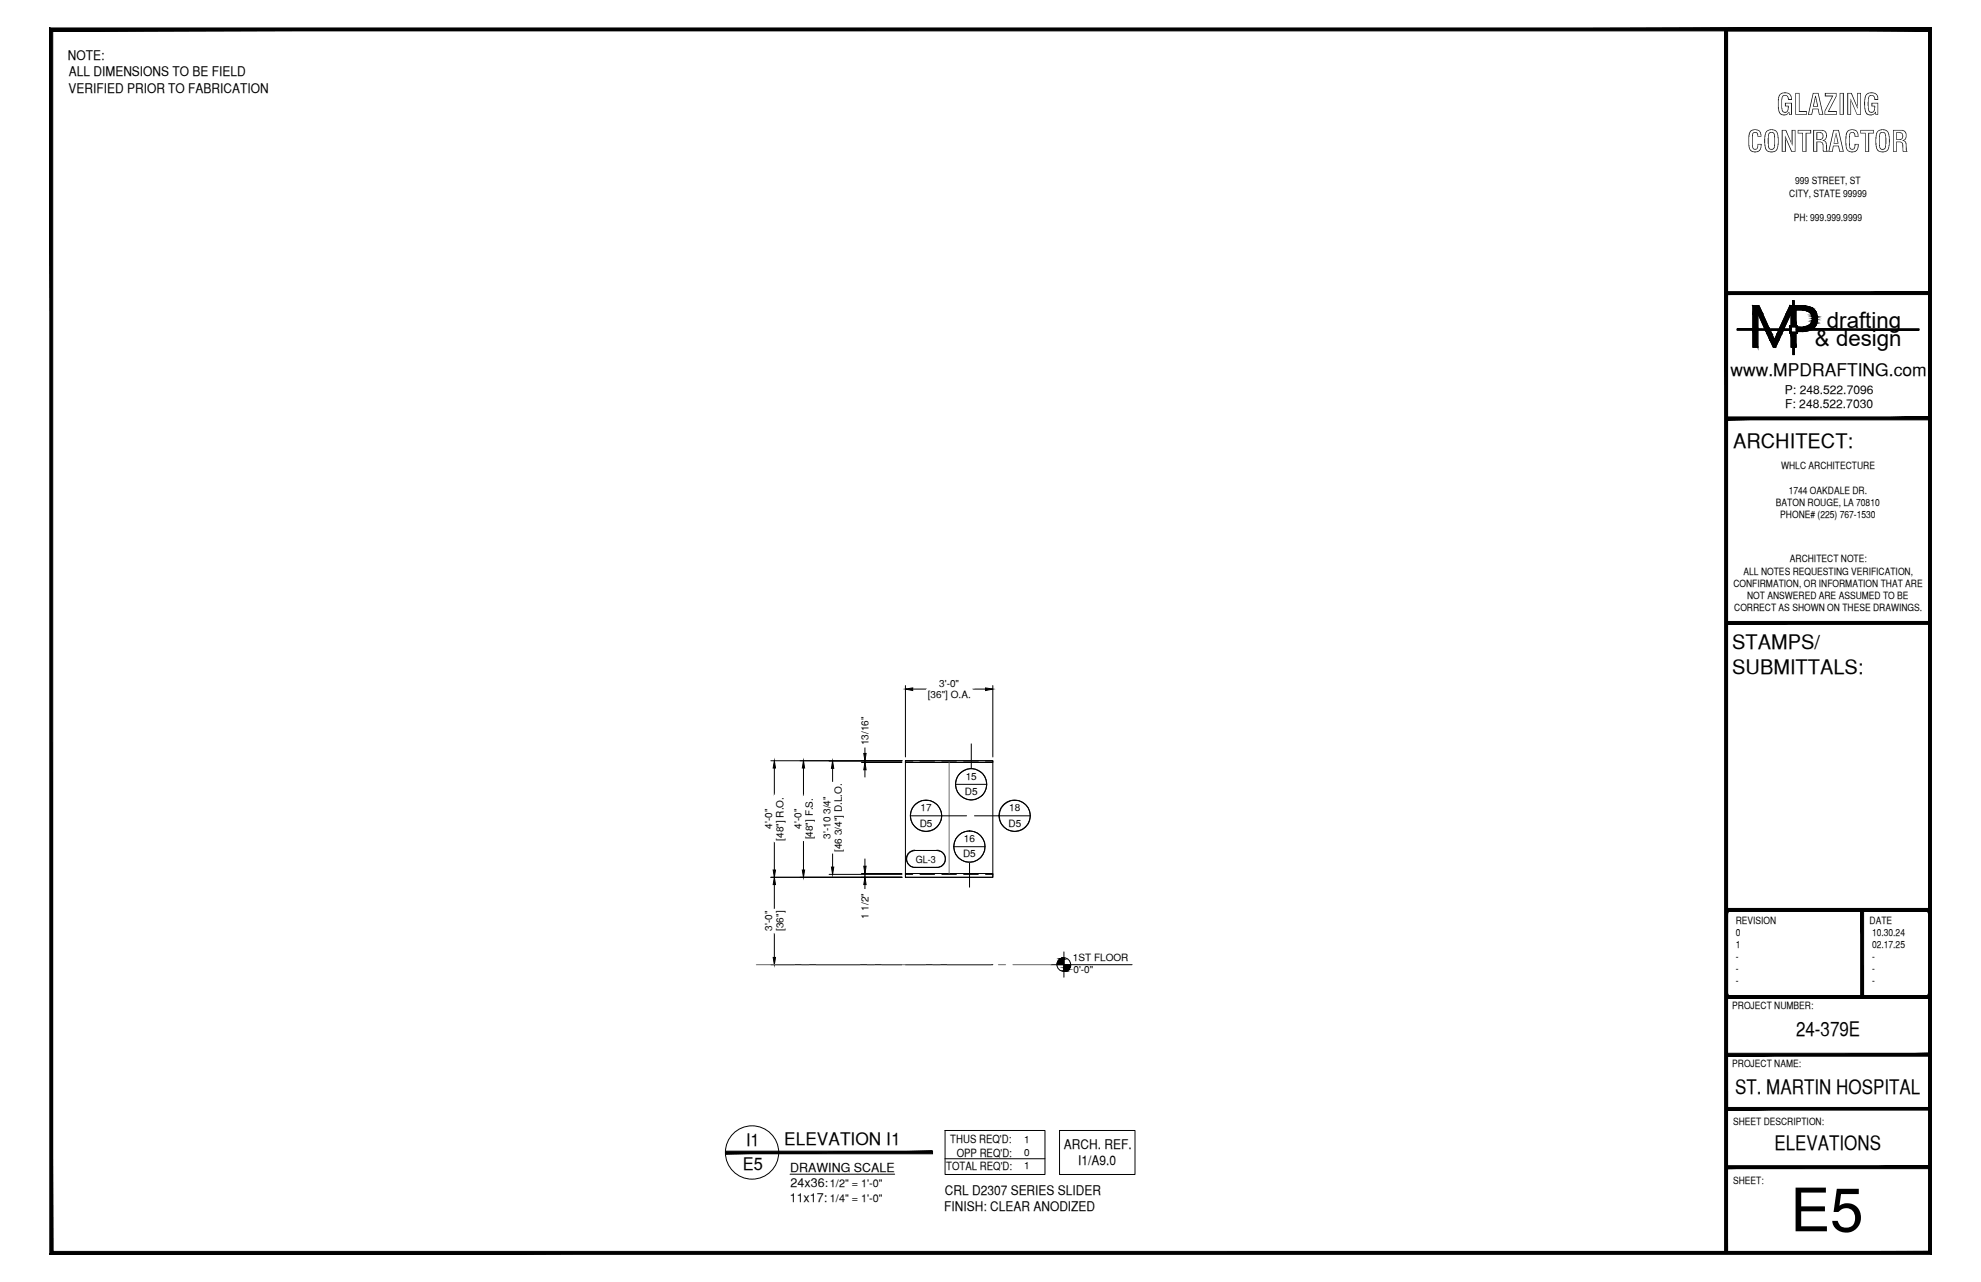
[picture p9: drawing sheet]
<svg xmlns="http://www.w3.org/2000/svg" width="432mm" height="279mm" viewBox="0 0 432 279" stroke-linecap="round" stroke-linejoin="round" font-family="sans-serif">
<!-- layer: SYMBOLS -->
<path d="M201.9 174.4l.9 .1M211.7 167.5l.9 .1M221.2 174.4l.9 .1M199.1 189h5.4h-5h4.7M204.2 185.4h-5.1h5.4M211.3 181.1l.9 .1" fill="none" stroke="#fff" stroke-width=".22"/>
<g fill="#fff" stroke="#fff" stroke-width=".22">
<path d="M198.6 185.6l.5-.2h5.4zM198.6 185.6h6.6l-.7-.2zM198.1 186l.5-.4h6.6zM198.1 186h7.5l-.4-.4zM198.1 186h7.5l-7.9 .6zM197.7 186.6h8.3l-.4-.6zM197.7 186.6h8.3l-8.4 .6zM197.6 187.2h8.5l-.1-.6zM197.6 187.2h8.5l-8.4 .6zM197.7 187.8h8.3l.1-.6zM197.7 187.8h8.3l-7.9 .6zM198.1 188.4h7.6l.3-.6zM198.1 188.4h7.6l-7.1 .4zM198.6 188.8h6.6l.5-.4zM198.6 188.8h6.6l-6.1 .2zM199.1 189h5.4l.7-.2z"/>
<path d="M210 173.9l.8 .3 .9 .2zM210 173.9l2.6 .3-.9 .2zM209.3 173.4l.7 .5 2.6 .3zM209.3 173.4l4.1 .5-.8 .3zM208.7 172.7l.6 .7 4.1 .5zM208.7 172.7l5.4 .7-.7 .5zM208.4 171.8l.3 .9 5.4 .7zM208.4 171.8l6.2 .9-.5 .7zM208.3 170.9l.1 .9 6.2 .9zM208.3 170.9l6.6 .9-.3 .9zM208.4 170.1l-.1 .8 6.6 .9zM208.4 170.1l6.7 .8-.2 .9zM208.7 169.2l-.3 .9 6.7 .8zM208.7 169.2l6.2 .9 .2 .8zM209.3 168.5l-.6 .7 6.2 .9zM209.3 168.5l5.3 .7 .3 .9zM209.3 168.5l5.3 .7-4.6-1.2zM210 168l4.1 .5 .5 .7zM210 168l4.1 .5-3.3-.9zM210.8 167.6l2.6 .4 .7 .5zM210.8 167.6l2.6 .4-1.7-.5zM211.7 167.5l.9 .1 .8 .4z"/>
<path d="M209.6 187.5l.8 .3 .9 .1zM209.6 187.5l2.6 .3-.9 .1zM208.9 186.9l.7 .6 2.6 .3zM208.9 186.9l4.1 .6-.8 .3zM208.3 186.2l.6 .7 4.1 .6zM208.3 186.2l5.4 .7-.7 .6zM208 185.4l.3 .8 5.4 .7zM208 185.4l6.2 .8-.5 .7zM207.9 184.5l.1 .9 6.2 .8zM207.9 184.5l6.7 .9-.4 .8zM208 183.6l-.1 .9 6.7 .9zM208 183.6l6.7 .9-.1 .9zM208.3 182.8l-.3 .8 6.7 .9zM208.3 182.8l6.3 .8 .1 .9zM208.9 182.1l-.6 .7 6.3 .8zM208.9 182.1l5.3 .7 .4 .8zM208.9 182.1l5.3 .7-4.6-1.3zM209.6 181.5l4.1 .6 .5 .7zM209.6 181.5l4.1 .6-3.3-.9zM210.4 181.2l2.6 .3 .7 .6zM210.4 181.2l2.6 .3-1.7-.4zM211.3 181.1l1.7 .4z"/>
<path d="M200.2 180.8l1.7 .4zM200.2 180.8l2.6 .3-.9 .1zM199.5 180.2l.7 .6 2.6 .3zM199.5 180.2l4.1 .6-.8 .3zM198.9 179.5l.6 .7 4.1 .6zM198.9 179.5l5.4 .7-.7 .6zM198.6 178.7l.3 .8 5.4 .7zM198.6 178.7l6.2 .8-.5 .7zM198.4 177.8l.2 .9 6.2 .8zM198.4 177.8l6.8 .9-.4 .8zM198.6 176.9l-.2 .9 6.8 .9zM198.6 176.9l6.7 .9-.1 .9zM198.9 176.1l-.3 .8 6.7 .9zM198.9 176.1l6.3 .8 .1 .9zM199.5 175.4l-.6 .7 6.3 .8zM199.5 175.4l5.3 .7 .4 .8zM199.5 175.4l5.3 .7-4.6-1.2zM200.2 174.9l4.1 .5 .5 .7zM200.2 174.9l4.1 .5-3.3-.9zM201 174.5l2.6 .4 .7 .5zM201 174.5l2.6 .4-1.7-.5zM201.9 174.4l.9 .1 .8 .4z"/>
<path d="M219.5 180.8l1.7 .4zM219.5 180.8l2.6 .3-.9 .1zM218.8 180.2l.7 .6 2.6 .3zM218.8 180.2l4.1 .6-.8 .3zM218.2 179.5l.6 .7 4.1 .6zM218.2 179.5l5.4 .7-.7 .6zM217.9 178.7l.3 .8 5.4 .7zM217.9 178.7l6.3 .8-.6 .7zM217.8 177.8l.1 .9 6.3 .8zM217.8 177.8l6.7 .9-.3 .8zM217.9 176.9l-.1 .9 6.7 .9zM217.9 176.9l6.7 .9-.1 .9zM218.2 176.1l-.3 .8 6.7 .9zM218.2 176.1l6.3 .8 .1 .9zM218.8 175.4l-.6 .7 6.3 .8zM218.8 175.4l5.4 .7 .3 .8zM218.8 175.4l5.4 .7-4.7-1.2zM219.5 174.9l4.1 .5 .6 .7zM219.5 174.9l4.1 .5-3.3-.9zM220.3 174.5l2.6 .4 .7 .5zM220.3 174.5l2.6 .4-1.7-.5zM221.2 174.4l.9 .1 .8 .4z"/>
</g>
<g fill="none" stroke="#000" stroke-width=".22">
<path d="M198.4 177.8h12.3M208.3 170.9h6.8M211.7 162.1v5.4M212.4 177.8h12.2M198.1 186l.5-.4 .9-.2h4.7a1.84 1.84 0 0 1 1.9 1.8 1.84 1.84 0 0 1-1.9 1.8h-4.7a1.84 1.84 0 0 1-1.7-1 1.84 1.84 0 0 1 .3-2zM199.4 185.3a1.87 1.87 0 0 0-1.9 1.9 1.87 1.87 0 0 0 1.9 1.8M199.5 185.4h4.7M199.5 189h4.7M204.2 185.3a1.87 1.87 0 0 1 1.9 1.9 1.87 1.87 0 0 1-1.9 1.8M207.9 184.5h6.8M211.3 187.9v5.5M229.1 210.2h17.7"/>
<path d="M231.9 207.5v5.5M206 246.4h21.8v9.6h-21.8zM206 252.5h21.8"/>
<circle cx="201.8" cy="177.8" r="3.4"/>
<circle cx="211.7" cy="170.9" r="3.4"/>
<circle cx="221.1" cy="177.8" r="3.4"/>
<circle cx="221.2" cy="177.8" r="3.4"/>
<circle cx="211.3" cy="184.5" r="3.4"/>
<circle cx="231.9" cy="210.2" r="1.49"/>
<circle cx="163.9" cy="251.2" r="5.8"/>
</g>
<!-- layer: ROUGH OPENING -->
<path d="M197.4 165.8h19v25.4h-19z" fill="none" stroke="#000" stroke-width=".22"/>
<!-- layer: DIM -->
<g fill="none" stroke="#000" stroke-width=".22">
<path d="M197.4 149.4v15.6M198.9 150.2h3.1M211.8 150.2h3M216.4 149.4v15.6M168 165.8h28.6M168.8 167.4v6.1M175.1 167.4v6.3M180.7 165.9h15.9M181.5 167.4v3.1M187.8 166.2h8.8M188.5 162.6v1.6M188.5 165.8v.4"/>
<path d="M188.5 167.8v1.6M168 191.2h28.6M168.8 183.5v6.1M168.8 192.8v5.4M175.1 183.2v6.4M180.7 190.6h15.9M181.5 185.9v3.1M187.8 190.4h8.8M188.5 187.2v1.6M188.5 190.4v.8M188.5 192.8v1.6M168 210.2h28.6"/>
<path d="M168.8 203.2v5.5"/>
</g>
<g fill="#000" stroke="#000" stroke-width=".22">
<path d="M197.4 150.2l1.5-.3v.6zM214.8 149.9l1.6 .3-1.6 .3zM168.8 165.8l.2 1.6h-.5zM175.1 165.8l.3 1.6h-.5zM181.5 165.9l.2 1.5h-.5zM188.5 166.2l.3 1.6h-.5zM188.3 164.2h.5l-.3 1.6zM168.5 189.6h.5l-.2 1.6zM168.8 191.2l.2 1.6h-.5zM174.9 189.6h.5l-.3 1.6zM181.2 189h.5l-.2 1.6zM188.3 188.8h.5l-.3 1.6z"/>
<path d="M188.5 191.2l.3 1.6h-.5zM168.5 208.7h.5l-.2 1.5z"/>
</g>
<g fill="#fff" stroke="#fff" stroke-width=".22">
<path d="M204.4 147.8v2.4l5-2.4zM204.4 150.2l5-2.4v2.4z"/>
<path d="M202 150.2v2.9l9.8-2.9zM202 153.1l9.8-2.9v2.9z"/>
<path d="M166.4 176v5h2.4zM166.4 176h2.4v5z"/>
<path d="M168.8 173.5v10h2.8zM168.8 173.5h2.8v10z"/>
<path d="M172.7 176v5h2.4zM172.7 176h2.4v5z"/>
<path d="M175.1 173.7v9.5h2.9zM175.1 173.7h2.9v9.5z"/>
<path d="M187.3 193.9v7h2.4zM187.3 193.9h2.4v7z"/>
<path d="M179.1 173.3v9.8h2.4zM179.1 173.3h2.4v9.8z"/>
<path d="M181.5 170.5v15.4h2.8zM181.5 170.5h2.8v15.4z"/>
<path d="M166.4 198.2v5h2.4zM166.4 198.2h2.4v5z"/>
<path d="M168.8 198.2v4.9h2.8zM168.8 198.2h2.8v4.9z"/>
<path d="M187.3 155.7v7.1h2.4zM187.3 155.7h2.4v7.1z"/>
</g>
<!-- layer: MEDIUM_1 -->
<path d="M197.4 210.2h19" fill="none" stroke="#000" stroke-width=".22"/>
<!-- layer: SYMBOLS -->
<g fill="#000" stroke="#000" stroke-width=".22">
<path d="M231.6 208.7h.3zM231.9 211.6h.5z"/>
<path d="M231.6 208.7l.3 .2v-.2zM231.4 208.9l.2-.2 .3 .2z"/>
<path d="M231.4 208.9h.5zM231.1 208.9h.8z"/>
<path d="M231.1 208.9l.8 .2v-.2zM231.1 208.9l.8 .2h-1z"/>
<path d="M230.9 209.1l1 .2v-.2zM230.9 209.1l1 .2h-1.1z"/>
<path d="M230.8 209.3l1.1 .2v-.2zM230.8 209.3l1.1 .2h-1.3z"/>
<path d="M230.6 209.5l1.3 .2v-.2zM230.6 209.5l1.3 .2h-1.4z"/>
<path d="M230.5 209.7l1.4 .3v-.3zM230.5 209.7l1.4 .3h-1.5z"/>
<path d="M230.4 210l1.5 .2v-.2zM230.4 210l1.5 .2h-1.5z"/>
<path d="M231.9 211.7h.3zM231.9 211.6l.3 .1z"/>
<path d="M231.9 211.5l.5 .1 .3-.1zM231.9 211.5l.5 .1h-.5z"/>
<path d="M231.9 211.4l.8 .1 .2-.1zM231.9 211.4l.8 .1h-.8z"/>
<path d="M231.9 211.2l1 .2 .1-.2zM231.9 211.2l1 .2h-1z"/>
<path d="M231.9 210.9l1.1 .3 .2-.3zM231.9 210.9l1.1 .3h-1.1z"/>
<path d="M231.9 210.8l1.3 .1 .1-.1zM231.9 210.8l1.3 .1h-1.3z"/>
<path d="M231.9 210.2l1.5 .3v-.3zM231.9 210.2l1.5 .3h-1.5z"/>
<path d="M231.9 210.5l1.4 .3 .1-.3zM231.9 210.5l1.4 .3h-1.4z"/>
<path d="M158.2 250.9v.6l45.1-.6zM158.2 251.5l45.1-.6v.6z"/>
</g>
<!-- layer: GRID LINES -->
<path d="M164.8 210.2h8.4M174.8 210.2h1.5M177.9 210.2h9.6M189 210.2h1.6M192.2 210.2h9.5M203.3 210.2h1.6M206.5 210.2h9.5M217.6 210.2h1.6M220.8 210.2h8.3" fill="none" stroke="#6c6c6c" stroke-width=".22"/>
<!-- layer: MEDIUM_2 -->
<path d="M172.2 255.9h22.8" fill="none" stroke="#000" stroke-width=".22"/>
<!-- layer: NOTES -->
<path d="M230.9 246.4h16.5v9.6h-16.5z" fill="none" stroke="#000" stroke-width=".22"/>
<!-- layer: COMPONENTS -->
<path d="M197.4 165.8h19v.4h-19zM197.4 165.9h1.5M200.5 165.9h3.2M205.3 165.9h3.2M210.1 165.9h3.1M214.8 165.9h1.6M197.4 190.4h19v.8h-19zM197.4 190.6h1.5M200.5 190.6h3.2M205.3 190.6h3.2M210.1 190.6h3.1M214.8 190.6h1.6" fill="none" stroke="#000" stroke-width=".22"/>
<!-- layer: LIGHT_2 -->
<path d="M206.9 166.2v24.2" fill="none" stroke="#6c6c6c" stroke-width=".22"/>
<!-- layer: TITLE BLOCK -->
<g fill="#000" stroke="#000" stroke-width=".22">
<path d="M393.1 71.3h2.4zM394.3 68h1.6z"/>
<path d="M376.3 6.5v.2h44.1zM376.3 6.5h44.3l-.2 .2z"/>
<path d="M375.9 6.4l.7 266.6v-266.6zM375.9 6.4l.7 266.6h-.7z"/>
<path d="M420.6 6.5l-.2 .2 .2 234.9zM420.4 6.7l.2 234.9h-.2z"/>
<path d="M421 6.1l-.6 .6 .6 266.7zM420.4 6.7l.6 266.7-.6-.7zM10.9 273.4h410.1l-.6-.7zM10.9 273.4l.6-.7h408.9zM10.9 6.1v267.3l.6-.7zM10.9 6.1l.6 .6v266zM10.9 6.1l.6 .6 409.5-.6zM11.5 6.7l409.5-.6-.6 .6z"/>
<path d="M382.1 68.3h1.1zM382.1 68.3h1.1z"/>
<path d="M382.1 68.3l1.1 3.3v-3.3zM382.1 68.3l1.1 3.3h-1.1z"/>
<path d="M382.1 72.1l1.1 3.6v-3.6zM382.1 72.1l1.1 3.6h-1.1z"/>
<path d="M382.1 66.6l2.1 1.7-.8-1.7zM382.1 66.6l2.1 1.7h-2.1z"/>
<path d="M383.2 68.3h1zM383.2 68.3h1z"/>
<path d="M383.2 68.3l2.4 3.3-1.4-3.3zM383.2 68.3l2.4 3.3h-1z"/>
<path d="M384.9 72.1l1.3 .7-.3-.7zM384.9 72.1l1.3 .7h-1z"/>
<path d="M385.2 72.8l1.6 1.2-.6-1.2zM385.2 72.8l1.6 1.2h-1z"/>
<path d="M385.8 74l1.2 1.7 .8-1.7zM385.8 74l1.2 1.7h-.5z"/>
<path d="M387.3 72.8l.5 1.2 .6-1.2zM387.3 72.8l.5 1.2h-1z"/>
<path d="M387.7 72.1l.7 .7 .3-.7zM387.7 72.1l.7 .7h-1.1z"/>
<path d="M389.4 68.3l-.5 3.3 1.5-3.3zM389.4 68.3l-.5 3.3h-1z"/>
<path d="M390.1 71.2l.3 .5v-.5zM390.1 71.2l.3 .5h-.3z"/>
<path d="M378.7 71.7l11.7 .2v-.2zM378.7 71.7l11.7 .2h-11.7z"/>
<path d="M390.1 71.9l.3 .5v-.5zM390.1 71.9l.3 .5h-.3z"/>
<path d="M390.1 66.6l.6 1.7v-1.7zM390.1 66.6l.6 1.7h-1.3z"/>
<path d="M390.4 68.3l.3 2.6v-2.6zM390.4 68.3l.3 2.6h-.3z"/>
<path d="M390.4 72.8l.3 2.9v-2.9zM390.4 72.8l.3 2.9h-.3z"/>
<path d="M390.8 65.5l.3 5.5v-5.5zM390.8 65.5l.3 5.5h-.3z"/>
<path d="M390.8 72.6l.3 4.7v-4.7zM390.8 72.6l.3 4.7h-.3z"/>
<path d="M391.2 67.6l.3 3.3v-3.3zM391.2 67.6l.3 3.3h-.3z"/>
<path d="M391.2 72.8l.3 2.9v-2.9zM391.2 72.8l.3 2.9h-.3z"/>
<path d="M390.1 71l1.7 .2v-.2zM390.1 71l1.7 .2h-1.7z"/>
<path d="M391.5 71.2l.3 .5v-.5zM391.5 71.2l.3 .5h-.3z"/>
<path d="M391.5 71.9l.3 .5v-.5zM391.5 71.9l.3 .5h-.3z"/>
<path d="M390.1 72.4l1.7 .2v-.2zM390.1 72.4l1.7 .2h-1.7z"/>
<path d="M391.2 66.6l2.4 .1zM391.2 66.6l2.4 .1z"/>
<path d="M391.2 66.7l3.1 .2-.7-.2zM391.2 66.7l3.1 .2h-3.1z"/>
<path d="M391.9 72.2h1.7zM391.9 72.2l1.2 .1z"/>
<path d="M391.9 72.1l1.7 .1 .6-.1zM391.9 72.1l1.7 .1h-1.7z"/>
<path d="M391.2 66.9l3.8 .2-.7-.2zM391.2 66.9l3.8 .2h-3.8z"/>
<path d="M391.2 67.1l4.2 .3-.4-.3zM391.2 67.1l4.2 .3h-4.2z"/>
<path d="M391.2 67.4l4.3 .2-.1-.2zM391.2 67.4l4.3 .2h-4.3z"/>
<path d="M392.9 67.6h2.6zM392.9 67.6h2.6z"/>
<path d="M393.3 67.6l2.3 .1-.1-.1zM393.3 67.6l2.3 .1zM393.6 67.7h2zM393.6 67.7h2z"/>
<path d="M393.4 71.2l2.1 .1zM393.1 71.3h2.4zM393.1 71.3h2.4z"/>
<path d="M391.9 71.3l3.3 .3 .3-.3zM391.9 71.3l3.3 .3h-3.3z"/>
<path d="M393.6 67.7l2.1 .1-.1-.1zM393.6 67.7l2.1 .1z"/>
<path d="M393.8 71.2h1.8zM393.4 71.2h2.1z"/>
<path d="M394 67.8l1.9 .2-.2-.2zM394 67.8l1.9 .2h-1.6zM394.3 68h1.6z"/>
<path d="M394.1 71.1l1.5 .1 .1-.1zM393.8 71.2l.3-.1 1.5 .1z"/>
<path d="M394.2 70.9l1.5 .2 .1-.2zM394.2 70.9l1.5 .2h-1.6z"/>
<path d="M394.4 68l1.5 .2v-.2zM394.4 68l1.5 .2h-1.3z"/>
<path d="M394.4 70.9h1.5zM394.2 70.9h1.6z"/>
<path d="M394.6 68.2l1.4 .1-.1-.1zM394.6 68.2l1.4 .1h-1.3z"/>
<path d="M394.6 70.7l1.3 .2v-.2zM394.6 70.7l1.3 .2h-1.5z"/>
<path d="M394.7 68.3l1.3 .2v-.2zM394.7 68.3l1.3 .2h-1.2z"/>
<path d="M394.8 68.5l1.2 .2v-.2zM394.8 68.5l1.2 .2h-1.1zM394.9 68.7h1.1zM394.9 68.7h1.1z"/>
<path d="M394.8 70.4l1.2 .1v-.1zM394.8 70.4l1.2 .1h-1.3z"/>
<path d="M394.7 70.5l1.2 .2 .1-.2zM394.7 70.5l1.2 .2h-1.3z"/>
<path d="M394.9 68.7l1.2 .3-.1-.3zM394.9 68.7l1.2 .3h-1.1z"/>
<path d="M394.9 70.2l1.1 .2v-.2zM394.9 70.2l1.1 .2h-1.2z"/>
<path d="M395 69l1.1 .2v-.2zM395 69l1.1 .2h-1.1z"/>
<path d="M395 69.2l1.1 .2v-.2zM395 69.2l1.1 .2h-1.1z"/>
<path d="M395 69.4l1.1 .3v-.3zM395 69.4l1.1 .3h-1.1z"/>
<path d="M395 69.7l1.1 .1v-.1zM395 69.7l1.1 .1h-1.1z"/>
<path d="M395 69.8l1 .4 .1-.4zM395 69.8l1 .4h-1.1zM394.9 70.2h1.1zM394.9 70.2h1.1z"/>
<path d="M391.5 71.7l26.8 .2v-.2zM391.5 71.7l26.8 .2h-26.8z"/>
<path d="M376.3 64.2h44.3v-.6zM376.3 63.6h44.3l-44.3 .6z"/>
<path d="M376.3 91.5h44.3v-.6zM376.3 90.9h44.3l-44.3 .6z"/>
<path d="M376.3 136.1h44.3v-.7zM376.3 135.4h44.3l-44.3 .7z"/>
<path d="M405.6 198.3l.6 19v-19zM405.6 198.3l.6 19h-.6z"/>
<path d="M420.4 198.6v18.4l.2-18.6zM420.6 198.4v18.8l-.2-.2z"/>
<path d="M420.4 198.6v18.4l.2-18.6zM420.6 198.4v18.8l-.2-.2z"/>
<path d="M420.6 198l-.2 .6 .2-.2zM376.3 198h44.3l-.2 .6zM376.3 198l.3 .6h43.8zM376.3 198l.3 .6-.3-.2z"/>
<path d="M420.6 198l-.2 .6 .2-.2zM376.3 198h44.3l-.2 .6zM376.3 198l.3 .6h43.8zM376.3 198l.3 .6-.3-.2z"/>
<path d="M376.6 217l-.3 .2v.4zM376.6 217l44 .6h-44.3zM376.6 217l44 .6-.2-.6zM420.4 217l.2 .2v.4z"/>
<path d="M376.6 217l-.3 .2v.4zM376.6 217l44 .6h-44.3zM376.6 217l44 .6-.2-.6zM420.4 217l.2 .2v.4z"/>
<path d="M376.6 198.6l-.3 18.6 .3-.2zM376.3 198.4l.3 .2-.3 18.6z"/>
<path d="M376.6 198.6l-.3 18.6 .3-.2zM376.3 198.4l.3 .2-.3 18.6z"/>
<path d="M376.3 217.4h44.3v-.3zM376.3 217.1h44.3l-44.3 .3z"/>
<path d="M376.3 230.2h44.3v-.6zM376.3 229.6h44.3l-44.3 .6z"/>
<path d="M376.2 254.1v.6l44.5-.6zM376.2 254.7l44.5-.6v.6z"/>
<path d="M376.2 241.4v.5l44.5-.5zM376.2 241.9l44.5-.5v.5z"/>
<path d="M376.3 6.5v235.1h.3zM376.3 6.5h.3v235.1z"/>
</g>
<g fill="none" stroke="#000" stroke-width=".22">
<path d="M378.7 71.7h11.4v-.7h.7v-5.5h.3v5.5h.7v.7h26.5v.2h-26.5v.7h-.7v4.7h-.3v-4.7h-.7v-.7h-11.4zM382.1 72.1h1.1v3.6h-1.1zM382.1 66.6h1.3l2.2 5h-1l-1.4-3.3v3.3h-1.1zM384.9 72.1h1l.9 1.9 .9-1.9h1l-1.7 3.6h-.5zM390.1 66.6h.6v4.3h-.3v-2.6l-1.5 3.3h-1zM390.4 71.2h1.1v1.2h-1.1zM390.4 72.8h.3v2.9h-.3zM391.2 72.8h.3v2.9h-.3zM392.8 67.6l.8 .1 .7 .3M392.9 66.6l1.3 .2 .8 .3M392.9 66.6h-1.7v4.3h.3v-3.3h1.4M393.1 71.3h-1.2v.3h3.3"/>
<path d="M394.2 72.1h-2.3v.2h1.2M394.2 72l-1.1 .2M394.3 70.8l-1.3 .4M394.3 68l.6 .7 .1 .7M395 67.1l.6 .5 .4 1.1M395 69.4l-.1 .7-.6 .7M396 70.1l-.3 .8-.5 .7M396.1 68.7v.7M396.1 69.4v.7"/>
</g>
<text font-size="13.1" x="390.2" y="268.4">E5</text>
<g font-size="6.3">
<text x="387.2" y="25">GLAZING</text>
<text x="380.8" y="33.1">CONTRACTOR</text>
</g>
<g font-size="4.9">
<text x="398.2" y="71.5">drafting</text>
<text x="395.6" y="75.5">&amp; design</text>
</g>
<g font-size="4.4">
<text x="377.8" y="97.5">ARCHITECT:</text>
<text x="377.6" y="141.5">STAMPS/</text>
<text x="377.6" y="146.9">SUBMITTALS:</text>
<text x="391.5" y="225.8">24-379E</text>
<text x="378.2" y="238.5">ST. MARTIN HOSPITAL</text>
<text x="386.8" y="250.7">ELEVATIONS</text>
</g>
<g font-size="3.8">
<text x="377.2" y="82">www.MPDRAFTING.com</text>
<text x="162.6" y="249.8">I1</text>
<text x="170.9" y="249.6">ELEVATION I1</text>
<text x="161.9" y="255.1">E5</text>
</g>
<g font-size="2.9">
<text x="14.8" y="13.1">NOTE:</text>
<text x="15" y="16.6">ALL DIMENSIONS TO BE FIELD</text>
<text x="14.9" y="20.2">VERIFIED PRIOR TO FABRICATION</text>
<text x="231.9" y="250.4">ARCH. REF.</text>
<text x="235" y="253.9">I1/A9.0</text>
<text x="205.8" y="264">FINISH: CLEAR ANODIZED</text>
<text x="205.9" y="260.4">CRL D2307 SERIES SLIDER</text>
</g>
<g font-size="2.7">
<text x="172.2" y="255.3">DRAWING SCALE</text>
<text x="172.1" y="261.9">11x17:</text>
<text x="172.3" y="258.6">24x36:</text>
</g>
<g font-size="2.6">
<text x="389.1" y="85.8">P: 248.522.7096</text>
<text x="389.1" y="89">F: 248.522.7030</text>
</g>
<g font-size="2.5">
<text x="207.1" y="249.2">THUS REQ'D:</text>
<text x="206.2" y="255">TOTAL REQ'D:</text>
<text x="208.5" y="252.1">OPP REQ'D:</text>
</g>
<g font-size="2.4">
<text x="180.9" y="258.8">1/2&quot; = 1'-0&quot;</text>
<text x="180.9" y="261.9">1/4&quot; = 1'-0&quot;</text>
</g>
<g font-size="2.2">
<text x="391.3" y="40.2">999 STREET, ST</text>
<text x="390" y="42.9">CITY, STATE 99999</text>
<text x="391" y="48.2">PH: 999.999.9999</text>
<text x="388.2" y="102.3">WHLC ARCHITECTURE</text>
<text x="389.9" y="107.6">1744 OAKDALE DR.</text>
<text x="387.1" y="110.3">BATON ROUGE, LA 70810</text>
<text x="388" y="113">PHONE# (225) 767-1530</text>
<text x="380" y="125.2">ALL NOTES REQUESTING VERIFICATION,</text>
<text x="390.1" y="122.6">ARCHITECT NOTE:</text>
<text x="377.8" y="127.9">CONFIRMATION, OR INFORMATION THAT ARE</text>
<text x="380.8" y="130.6">NOT ANSWERED ARE ASSUMED TO BE</text>
<text x="378" y="133.2">CORRECT AS SHOWN ON THESE DRAWINGS.</text>
<text x="204.7" y="149.7">3'-0&quot;</text>
<text x="202.2" y="152.2">[36&quot;] O.A.</text>
<text x="189.3" y="162.4" transform="rotate(-90 189.3 162.4)">13/16&quot;</text>
<text x="210.3" y="173.3">D5</text>
<text x="210.5" y="170">15</text>
<text x="200.7" y="176.8">17</text>
<text x="220" y="176.8">18</text>
<text x="168.3" y="180.6" transform="rotate(-90 168.3 180.6)">4'-0&quot;</text>
<text x="170.8" y="183.2" transform="rotate(-90 170.8 183.2)">[48&quot;] R.O.</text>
<text x="174.7" y="180.6" transform="rotate(-90 174.7 180.6)">4'-0&quot;</text>
<text x="177.2" y="182.9" transform="rotate(-90 177.2 182.9)">[48&quot;] F.S.</text>
<text x="181" y="182.8" transform="rotate(-90 181 182.8)">3'-10 3/4&quot;</text>
<text x="183.5" y="185.7" transform="rotate(-90 183.5 185.7)">[46 3/4&quot;] D.L.O.</text>
<text x="200.5" y="180.1">D5</text>
<text x="210.1" y="183.6">16</text>
<text x="219.8" y="180.1">D5</text>
<text x="199.6" y="188">GL-3</text>
<text x="209.9" y="186.9">D5</text>
<text x="168.3" y="202.8" transform="rotate(-90 168.3 202.8)">3'-0&quot;</text>
<text x="170.8" y="202.9" transform="rotate(-90 170.8 202.9)">[36&quot;]</text>
<text x="189.3" y="200.3" transform="rotate(-90 189.3 200.3)">1 1/2&quot;</text>
<text x="378.3" y="201.3">REVISION</text>
<text x="378.4" y="204">0</text>
<text x="407.5" y="201.3">DATE</text>
<text x="408" y="204">10.30.24</text>
<text x="233.9" y="209.5">1ST FLOOR</text>
<text x="378.3" y="206.6">1</text>
<text x="378.4" y="209.2">-</text>
<text x="408" y="206.6">02.17.25</text>
<text x="408" y="209.2">-</text>
<text x="234" y="212.2">0'-0&quot;</text>
<text x="378.4" y="211.9">-</text>
<text x="378.4" y="214.5">-</text>
<text x="408" y="211.9">-</text>
<text x="408" y="214.5">-</text>
<text x="377.6" y="219.9">PROJECT NUMBER:</text>
<text x="377.6" y="232.5">PROJECT NAME:</text>
<text x="377.8" y="245.2">SHEET DESCRIPTION:</text>
<text x="223.3" y="249">1</text>
<text x="223.3" y="252">0</text>
<text x="223.3" y="254.8">1</text>
<text x="377.8" y="257.9">SHEET:</text>
</g>
</svg>
